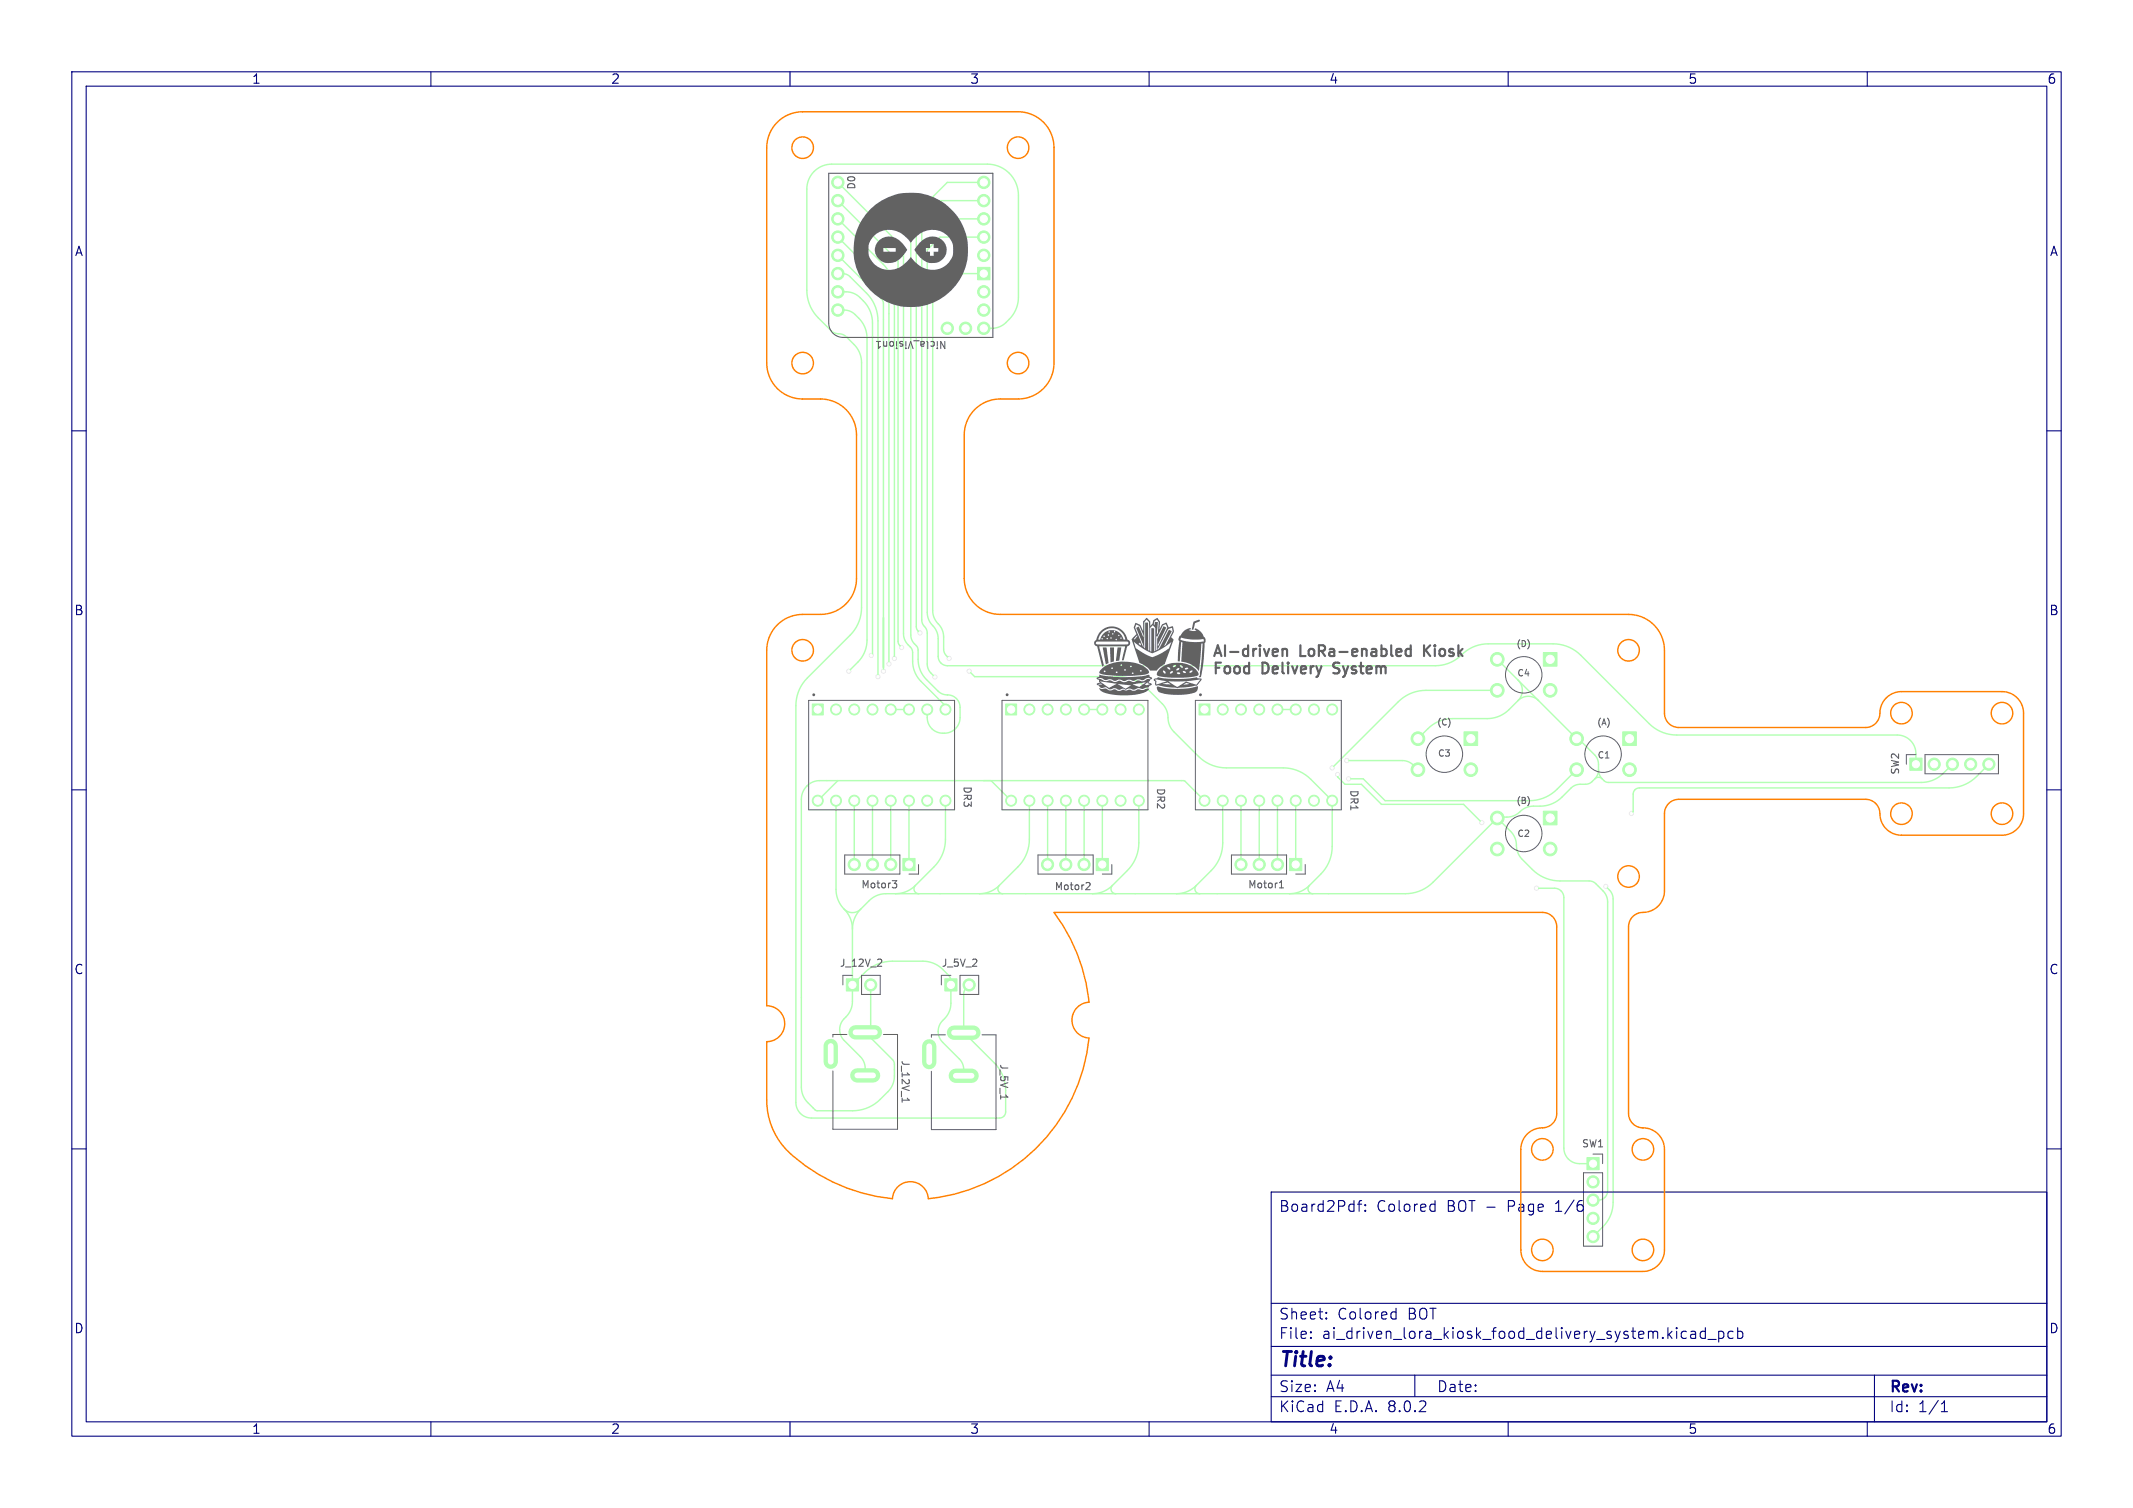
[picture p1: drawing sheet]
<svg xmlns="http://www.w3.org/2000/svg" width="297mm" height="210mm" viewBox="0 0 297 210" stroke-linecap="round" stroke-linejoin="round" font-family="sans-serif">
<g fill="#b3ffb3" stroke="#b3ffb3" stroke-width=".14">
<path d="M265.9 105.6h1.7v1.7h-1.7z"/>
<path d="M214.9 113h1.9v1.9h-1.9z"/>
<path d="M203.8 101.9h2v1.9h-2z"/>
<path d="M179.6 119.5h1.7v1.7h-1.7z"/>
<path d="M117.8 136.3h1.7v1.7h-1.7z"/>
<path d="M225.9 101.9h2v1.9h-2z"/>
<path d="M131.6 136.3h1.7v1.7h-1.7z"/>
<path d="M140 98h1.6v1.6h-1.6z"/>
<path d="M214.9 90.9h1.9v1.9h-1.9z"/>
<path d="M221 161.2h1.7v1.7h-1.7z"/>
<path d="M125.7 119.5h1.7v1.7h-1.7z"/>
<path d="M152.6 119.5h1.7v1.7h-1.7z"/>
<path d="M136.1 37.2h1.7v1.8h-1.7z"/>
<path d="M113.1 98h1.5v1.6h-1.5z"/>
<path d="M167 98h1.5v1.6h-1.5z"/>
<circle cx="269.3" cy="106.4" r=".85"/>
<circle cx="271.9" cy="106.4" r=".85"/>
<circle cx="274.4" cy="106.4" r=".85"/>
<circle cx="276.9" cy="106.4" r=".85"/>
<circle cx="215.8" cy="118.2" r=".95"/>
<circle cx="208.5" cy="118.2" r=".95"/>
<circle cx="208.5" cy="113.9" r=".95"/>
<circle cx="204.8" cy="107.2" r=".95"/>
<circle cx="197.4" cy="107.2" r=".95"/>
<circle cx="197.4" cy="102.9" r=".95"/>
<circle cx="177.9" cy="120.4" r=".85"/>
<circle cx="175.3" cy="120.4" r=".85"/>
<circle cx="172.8" cy="120.4" r=".85"/>
<circle cx="121.2" cy="137.2" r=".85"/>
<circle cx="226.9" cy="107.2" r=".95"/>
<circle cx="219.5" cy="107.2" r=".95"/>
<circle cx="219.5" cy="102.9" r=".95"/>
<circle cx="134.9" cy="137.2" r=".85"/>
<circle cx="143.3" cy="98.8" r=".76"/>
<circle cx="145.9" cy="98.8" r=".76"/>
<circle cx="148.4" cy="98.8" r=".76"/>
<circle cx="151" cy="98.8" r=".76"/>
<circle cx="153.5" cy="98.8" r=".76"/>
<circle cx="156" cy="98.8" r=".76"/>
<circle cx="158.6" cy="98.8" r=".76"/>
<circle cx="158.6" cy="111.5" r=".76"/>
<circle cx="156" cy="111.5" r=".76"/>
<circle cx="153.5" cy="111.5" r=".76"/>
<circle cx="151" cy="111.5" r=".76"/>
<circle cx="148.4" cy="111.5" r=".76"/>
<circle cx="145.9" cy="111.5" r=".76"/>
<circle cx="143.3" cy="111.5" r=".76"/>
<circle cx="140.8" cy="111.5" r=".76"/>
<circle cx="215.8" cy="96.1" r=".95"/>
<circle cx="208.5" cy="96.1" r=".95"/>
<circle cx="208.5" cy="91.8" r=".95"/>
<circle cx="221.8" cy="164.6" r=".85"/>
<circle cx="221.8" cy="167.1" r=".85"/>
<circle cx="221.8" cy="169.7" r=".85"/>
<circle cx="221.8" cy="172.2" r=".85"/>
<circle cx="124" cy="120.4" r=".85"/>
<circle cx="121.5" cy="120.4" r=".85"/>
<circle cx="118.9" cy="120.4" r=".85"/>
<circle cx="150.9" cy="120.4" r=".85"/>
<circle cx="148.4" cy="120.4" r=".85"/>
<circle cx="145.9" cy="120.4" r=".85"/>
<circle cx="137" cy="43.2" r=".86"/>
<circle cx="116.7" cy="43.2" r=".86"/>
<circle cx="116.7" cy="40.6" r=".86"/>
<circle cx="116.7" cy="27.9" r=".86"/>
<circle cx="116.7" cy="25.4" r=".86"/>
<circle cx="137" cy="30.5" r=".86"/>
<circle cx="137" cy="33" r=".86"/>
<circle cx="137" cy="35.6" r=".86"/>
<circle cx="116.7" cy="30.5" r=".86"/>
<circle cx="116.7" cy="33" r=".86"/>
<circle cx="116.7" cy="38.1" r=".86"/>
<circle cx="116.7" cy="35.6" r=".86"/>
<circle cx="137" cy="25.4" r=".86"/>
<circle cx="137" cy="27.9" r=".86"/>
<circle cx="134.4" cy="45.7" r=".86"/>
<circle cx="131.9" cy="45.7" r=".86"/>
<circle cx="137" cy="40.6" r=".86"/>
<circle cx="137" cy="45.7" r=".86"/>
<circle cx="116.4" cy="98.8" r=".76"/>
<circle cx="118.9" cy="98.8" r=".76"/>
<circle cx="121.5" cy="98.8" r=".76"/>
<circle cx="124" cy="98.8" r=".76"/>
<circle cx="126.6" cy="98.8" r=".76"/>
<circle cx="129.1" cy="98.8" r=".76"/>
<circle cx="131.6" cy="98.8" r=".76"/>
<circle cx="131.6" cy="111.5" r=".76"/>
<circle cx="129.1" cy="111.5" r=".76"/>
<circle cx="126.6" cy="111.5" r=".76"/>
<circle cx="124" cy="111.5" r=".76"/>
<circle cx="121.5" cy="111.5" r=".76"/>
<circle cx="118.9" cy="111.5" r=".76"/>
<circle cx="116.4" cy="111.5" r=".76"/>
<circle cx="113.9" cy="111.5" r=".76"/>
<circle cx="170.3" cy="98.8" r=".77"/>
<circle cx="172.8" cy="98.8" r=".77"/>
<circle cx="175.3" cy="98.8" r=".77"/>
<circle cx="177.9" cy="98.8" r=".77"/>
<circle cx="180.4" cy="98.8" r=".77"/>
<circle cx="183" cy="98.8" r=".77"/>
<circle cx="185.5" cy="98.8" r=".77"/>
<circle cx="185.5" cy="111.5" r=".77"/>
<circle cx="183" cy="111.5" r=".77"/>
<circle cx="180.4" cy="111.5" r=".77"/>
<circle cx="177.9" cy="111.5" r=".77"/>
<circle cx="175.3" cy="111.5" r=".77"/>
<circle cx="172.8" cy="111.5" r=".77"/>
<circle cx="170.3" cy="111.5" r=".77"/>
<circle cx="167.7" cy="111.5" r=".77"/>
</g>
<path d="M115.7 145.7v2.2M119.1 143.8h2.7M119.4 149.8h2.2M129.4 145.7v2.2M132.8 143.8h2.7M133.1 149.8h2.2" fill="none" stroke="#b3ffb3" stroke-width="2"/>
<g fill="#ececec" stroke="#ececec" stroke-width=".14">
<circle cx="135" cy="93.5" r=".3"/>
<circle cx="132.2" cy="91.7" r=".3"/>
<circle cx="187.8" cy="108.5" r=".3"/>
<circle cx="118.2" cy="93.5" r=".3"/>
<circle cx="206.3" cy="114.6" r=".3"/>
<circle cx="186.3" cy="107.9" r=".3"/>
<circle cx="121.3" cy="91.3" r=".3"/>
<circle cx="125.6" cy="90.2" r=".3"/>
<circle cx="187.5" cy="105.9" r=".3"/>
<circle cx="185.5" cy="106.9" r=".3"/>
<circle cx="128.1" cy="88.1" r=".3"/>
<circle cx="122.3" cy="94.2" r=".3"/>
<circle cx="223.6" cy="123.4" r=".3"/>
<circle cx="227.2" cy="113.3" r=".3"/>
<circle cx="123" cy="93.5" r=".3"/>
<circle cx="124.5" cy="91.7" r=".3"/>
<circle cx="123.8" cy="92.5" r=".3"/>
<circle cx="213.9" cy="123.7" r=".3"/>
<circle cx="130.2" cy="94.3" r=".3"/>
</g>
<g fill="none" stroke="#b3ffb3" stroke-width=".2">
<path d="M116.7 27.9l8.3 8.4v53l.2 .4 .4 .5M116.7 38.1h.9l.6 .3 2.5 2.4a5.4 5.4 0 0 1 1.6 3.9v49.5M116.7 35.6l6.1 6.1 .2 .5v51.3M116.7 30.5l6.2 6.3a5.4 5.4 0 0 1 1.6 3.8v51.1M116.7 33l5.8 5.9a4.3 4.3 0 0 1 1.3 3v50.6M116.7 25.4l9.1 9.1v53.8a2.78 2.78 0 0 0 1.1 2l.2 .5v1.3a4 4 0 0 0 1.1 2.8l3.4 3.4v.5M137 38.1h-3.7a3.5 3.5 0 0 0-3.4 3.5v43.4a2.97 2.97 0 0 0 1 2.2l.5 1.1v2.4l.2 .4 .6 .6M137 27.9h-6.4l-3 3.1v56.3l.1 .4 .4 .4M137 25.4h-5.1l-5.1 5.1v57.9a2.23 2.23 0 0 0 .9 1.7l.1 .4v1.3a4 4 0 0 0 1.2 2.8l1.6 1.6a2.44 2.44 0 0 0 1.8 .6 1.73 1.73 0 0 1 1.3 1.7v1.4a2.29 2.29 0 0 1-2.3 2.2 2.29 2.29 0 0 1-2.3-2.2v-1.1M137 30.5h-7.9l-.8 .7v55.1l.2 .6 .4 .6 .2 .6v4.4a1.81 1.81 0 0 0 .5 1.2l.6 .6M137 33h-6.1l-1.8 1.8v50.5a2.97 2.97 0 0 0 1.1 2.2l.3 .6 .1 .6v2.7a1.3 1.3 0 0 0 1.3 1.3h68a5.4 5.4 0 0 0 4-1.8 5.2 5.2 0 0 1 3.3-1.2h9.1a5.4 5.4 0 0 1 3.8 1.6l9.5 9.5a5.4 5.4 0 0 0 3.9 1.6h30.7a2.6 2.6 0 0 1 2.6 2.6v1.4M116.7 43.2h.9a2.15 2.15 0 0 1 1.5 .6 4.2 4.2 0 0 1 1.6 3.3v42a4.3 4.3 0 0 1-1.2 3.1l-1.3 1.3"/>
<path d="M116.7 40.6h1.1a3.3 3.3 0 0 1 2.7 1.6 4.3 4.3 0 0 1 1 2.8v46.1l-.2 .2M137 45.7h1.1a3.3 3.3 0 0 0 2.7-1.5 4.3 4.3 0 0 0 1-2.8v-14.2a4.3 4.3 0 0 0-4.3-4.3h-21.7a3.5 3.5 0 0 0-3.5 3.4v14.1a5.4 5.4 0 0 0 1.6 3.9l2 1.9 .5 .2 1.2 .3 1.3 1.3a3.6 3.6 0 0 1 1.1 2.5v34.1a5.4 5.4 0 0 1-1.6 3.9l-6 5.9a5.4 5.4 0 0 0-1.6 3.9v55.2a2.17 2.17 0 0 0 2.2 2.2h26.2a.87 .87 0 0 0 .8-.9v-2.9a5.4 5.4 0 0 0-1.6-3.9l-4.2-4.2v-5.5l.2-.6 .5-.5M124 98.8h2.6M135 93.5l.7 .7h20.1a5.4 5.4 0 0 1 3.9 1.6l2.1 2.2a3.1 3.1 0 0 1 .9 2.4l.2 .7 .4 .6 3.6 3.6a5.4 5.4 0 0 0 3.8 1.6h8a5.4 5.4 0 0 1 3.8 1.6l3 3v6.4a5.4 5.4 0 0 1-1.6 3.8l-1.6 1.6M151 98.8h2.5M177.9 98.8h2.5M208.5 91.8l11 11.1h.3l2.2 2.2a1.89 1.89 0 0 1 .6 1.3v.8M208.5 96.1h-10a5.4 5.4 0 0 0-3.8 1.6l-9.2 9.2M211.4 97.6a8.7 8.7 0 0 1-2.2 1.9l-.6 .3-1.1 .3h-5.3a4.8 4.8 0 0 0-3.4 1.4l-1.4 1.4M211.4 94.7a2 2 0 0 1 0 2.9M211.4 97.6a2 2 0 0 1 2.8 0M116.4 111.5v12.4a3.9 3.9 0 0 0 1.2 2.7"/>
<path d="M116.7 108.7l-2.8 2.8M118.9 111.5v8.9M121.5 111.5v8.9M124 111.5v8.9M126.6 111.5v8.9M131.6 111.5v5.4a5.4 5.4 0 0 1-1.5 3.8l-2.6 2.6M138 108.7l2.8 2.8M143.3 111.5v5.4a5.4 5.4 0 0 1-1.6 3.8l-2.6 2.6M145.9 111.5v8.9M148.4 111.5v8.9M151 111.5l-.1 8.9M153.5 111.5v8.9"/>
<path d="M158.6 111.5v5.9a5.4 5.4 0 0 1-1.6 3.8l-2.1 2.1M167.7 111.5l-2.9-2.8h-50.7a2.6 2.6 0 0 0-2.5 2.6v40.1a3 3 0 0 0 .9 2.1l1.2 1.2h5a5.4 5.4 0 0 0 3.9-1.6l1-1.1a3.1 3.1 0 0 0 .9-2.1v-1.8l-.1-.4-3.9-3.9 .7-.8v-5.8M170.3 111.5v5.9a5.4 5.4 0 0 1-1.6 3.8l-2.1 2.1M172.8 111.5v8.9M175.3 111.5v8.9M177.9 111.5v8.9M180.4 111.5v8.9M186.3 107.9v.3l1 1h2.3l2.8 2.8h11.4l2.5 2.6M187.5 105.9h7.8a2.17 2.17 0 0 1 1.5 .7l.6 .6M208.5 113.9l1.8 1.9a3.1 3.1 0 0 1 .9 2.4l.3 .9 .5 .6a10.3 10.3 0 0 0 2.5 2.3l1.3 .5 .9 .2h4.9l.5 .3 1.1 1.1a2.17 2.17 0 0 1 .7 1.5v40.2a1.3 1.3 0 0 1-1.4 1.3h-.7M219.5 107.2l-2.7 2.7a5.4 5.4 0 0 1-3.8 1.6h-20.1l-3.1-3h-2M222.1 108.5l-.9 .6-1.2 .1a1.8 1.8 0 0 0-1.2 .5 8.7 8.7 0 0 1-2.2 2 5.5 5.5 0 0 1-3.3 .6 3.1 3.1 0 0 0-2 1l-1 .5h-1.7l-9.1 9.1a5.4 5.4 0 0 1-3.8 1.6h-72.4a3.3 3.3 0 0 0-2.3 .9l-1.2 1.2"/>
<path d="M222.1 108.5a.72 .72 0 0 1 1 0M222.6 107.2a1.74 1.74 0 0 0 .5 1.3M222.6 107.2a1.74 1.74 0 0 1-.5 1.3M271.9 106.4a8.8 8.8 0 0 1-2.2 2l-1.1 .4-1.1 .2h-43.5l-.5-.2-.4-.3M276.9 106.4l-1.7 1.7a5.4 5.4 0 0 1-3.8 1.6h-43.1a.87 .87 0 0 0-.9 .9v2.4l-.2 .3M117.6 126.6a1.62 1.62 0 0 0 2.2 0M117.6 126.6a3.9 3.9 0 0 1 1.1 2.8M118.7 129.4v10.1a3.6 3.6 0 0 1-1.4 2.7 2.15 2.15 0 0 0 .2 2.7l2.3 2.2a2.34 2.34 0 0 1 .7 1.7v1M118.7 137.2l1.7-1.7a5.4 5.4 0 0 1 3.9-1.6h4.2a3.9 3.9 0 0 1 2.8 1.1l.8 .9 .3 .4v3.4a3.6 3.6 0 0 1-1.4 2.7 2.15 2.15 0 0 0 .3 2.8l2.3 2.3a2.09 2.09 0 0 1 .6 1.4v.9M119.8 126.6a3.9 3.9 0 0 0-1.1 2.8M127.5 123.3a.67 .67 0 0 0-.2 .7 .67 .67 0 0 0 .6 .5M127.5 123.3a3.9 3.9 0 0 1-2.8 1.2"/>
<path d="M139.1 123.3a3.9 3.9 0 0 1-2.7 1.2M139.1 123.3a.67 .67 0 0 0-.1 .7 .67 .67 0 0 0 .6 .5M154.9 123.3a.67 .67 0 0 0-.2 .7 .67 .67 0 0 0 .7 .5M154.9 123.3a3.9 3.9 0 0 1-2.8 1.2M166.6 123.3a3.9 3.9 0 0 1-2.8 1.2M166.6 123.3a.67 .67 0 0 0-.2 .7 .67 .67 0 0 0 .7 .5M182.3 123.3a3.9 3.9 0 0 1-2.7 1.2M182.3 123.3a.67 .67 0 0 0-.1 .7 .67 .67 0 0 0 .6 .5M213.9 123.7h2.6a1.3 1.3 0 0 1 1.3 1.3v34.9a2.17 2.17 0 0 0 2.1 2.2h1.9M223.6 123.4l.5 .6a1.74 1.74 0 0 1 .5 1.2v42.2a4.8 4.8 0 0 1-1.4 3.4l-1.4 1.4"/>
</g>
<g fill="#fff" stroke="#fff" stroke-width=".14">
<circle cx="135" cy="93.5" r=".15"/>
<circle cx="132.2" cy="91.7" r=".15"/>
<circle cx="187.8" cy="108.5" r=".15"/>
<circle cx="118.2" cy="93.5" r=".15"/>
<circle cx="206.3" cy="114.6" r=".15"/>
<circle cx="186.3" cy="107.9" r=".15"/>
<circle cx="121.3" cy="91.3" r=".15"/>
<circle cx="125.6" cy="90.2" r=".15"/>
<circle cx="187.5" cy="105.9" r=".15"/>
<circle cx="185.5" cy="106.9" r=".15"/>
<circle cx="128.1" cy="88.1" r=".15"/>
<circle cx="122.3" cy="94.2" r=".15"/>
<circle cx="223.6" cy="123.4" r=".15"/>
<circle cx="227.2" cy="113.3" r=".15"/>
<circle cx="123" cy="93.5" r=".15"/>
<circle cx="124.5" cy="91.7" r=".15"/>
<circle cx="123.8" cy="92.5" r=".15"/>
<circle cx="213.9" cy="123.7" r=".15"/>
<circle cx="130.2" cy="94.3" r=".15"/>
<circle cx="266.8" cy="106.4" r=".5"/>
<circle cx="269.3" cy="106.4" r=".5"/>
<circle cx="271.9" cy="106.4" r=".5"/>
<circle cx="274.4" cy="106.4" r=".5"/>
<circle cx="276.9" cy="106.4" r=".5"/>
<circle cx="215.8" cy="113.9" r=".57"/>
<circle cx="215.8" cy="118.2" r=".57"/>
<circle cx="208.5" cy="118.2" r=".57"/>
<circle cx="208.5" cy="113.9" r=".57"/>
<circle cx="204.8" cy="102.9" r=".57"/>
<circle cx="204.8" cy="107.2" r=".57"/>
<circle cx="197.4" cy="107.2" r=".57"/>
<circle cx="197.4" cy="102.9" r=".57"/>
<circle cx="180.4" cy="120.4" r=".5"/>
<circle cx="177.9" cy="120.4" r=".5"/>
<circle cx="175.3" cy="120.4" r=".5"/>
<circle cx="172.8" cy="120.4" r=".5"/>
<circle cx="118.7" cy="137.2" r=".5"/>
<circle cx="121.2" cy="137.2" r=".5"/>
<circle cx="226.9" cy="102.9" r=".57"/>
<circle cx="226.9" cy="107.2" r=".57"/>
<circle cx="219.5" cy="107.2" r=".57"/>
<circle cx="219.5" cy="102.9" r=".57"/>
<circle cx="132.4" cy="137.2" r=".5"/>
<circle cx="134.9" cy="137.2" r=".5"/>
<circle cx="140.8" cy="98.8" r=".51"/>
<circle cx="143.3" cy="98.8" r=".51"/>
<circle cx="145.9" cy="98.8" r=".51"/>
<circle cx="148.4" cy="98.8" r=".51"/>
<circle cx="151" cy="98.8" r=".51"/>
<circle cx="153.5" cy="98.8" r=".51"/>
<circle cx="156" cy="98.8" r=".51"/>
<circle cx="158.6" cy="98.8" r=".51"/>
<circle cx="158.6" cy="111.5" r=".51"/>
<circle cx="156" cy="111.5" r=".51"/>
<circle cx="153.5" cy="111.5" r=".51"/>
<circle cx="151" cy="111.5" r=".51"/>
<circle cx="148.4" cy="111.5" r=".51"/>
<circle cx="145.9" cy="111.5" r=".51"/>
<circle cx="143.3" cy="111.5" r=".51"/>
<circle cx="140.8" cy="111.5" r=".51"/>
<circle cx="215.8" cy="91.8" r=".57"/>
<circle cx="215.8" cy="96.1" r=".57"/>
<circle cx="208.5" cy="96.1" r=".57"/>
<circle cx="208.5" cy="91.8" r=".57"/>
<circle cx="221.8" cy="162.1" r=".5"/>
<circle cx="221.8" cy="164.6" r=".5"/>
<circle cx="221.8" cy="167.1" r=".5"/>
<circle cx="221.8" cy="169.7" r=".5"/>
<circle cx="221.8" cy="172.2" r=".5"/>
<circle cx="126.6" cy="120.4" r=".5"/>
<circle cx="124" cy="120.4" r=".5"/>
<circle cx="121.5" cy="120.4" r=".5"/>
<circle cx="118.9" cy="120.4" r=".5"/>
<circle cx="153.5" cy="120.4" r=".5"/>
<circle cx="150.9" cy="120.4" r=".5"/>
<circle cx="148.4" cy="120.4" r=".5"/>
<circle cx="145.9" cy="120.4" r=".5"/>
<circle cx="137" cy="43.2" r=".51"/>
<circle cx="116.7" cy="43.2" r=".51"/>
<circle cx="116.7" cy="40.6" r=".51"/>
<circle cx="116.7" cy="27.9" r=".51"/>
<circle cx="116.7" cy="25.4" r=".51"/>
<circle cx="137" cy="30.5" r=".51"/>
<circle cx="137" cy="33" r=".51"/>
<circle cx="137" cy="35.6" r=".51"/>
<circle cx="116.7" cy="30.5" r=".51"/>
<circle cx="116.7" cy="33" r=".51"/>
<circle cx="116.7" cy="38.1" r=".51"/>
<circle cx="116.7" cy="35.6" r=".51"/>
<circle cx="137" cy="25.4" r=".51"/>
<circle cx="137" cy="27.9" r=".51"/>
<circle cx="137" cy="38.1" r=".51"/>
<circle cx="134.4" cy="45.7" r=".51"/>
<circle cx="131.9" cy="45.7" r=".51"/>
<circle cx="137" cy="40.6" r=".51"/>
<circle cx="137" cy="45.7" r=".51"/>
<circle cx="113.9" cy="98.8" r=".51"/>
<circle cx="116.4" cy="98.8" r=".51"/>
<circle cx="118.9" cy="98.8" r=".51"/>
<circle cx="121.5" cy="98.8" r=".51"/>
<circle cx="124" cy="98.8" r=".51"/>
<circle cx="126.6" cy="98.8" r=".51"/>
<circle cx="129.1" cy="98.8" r=".51"/>
<circle cx="131.6" cy="98.8" r=".51"/>
<circle cx="131.6" cy="111.5" r=".51"/>
<circle cx="129.1" cy="111.5" r=".51"/>
<circle cx="126.6" cy="111.5" r=".51"/>
<circle cx="124" cy="111.5" r=".51"/>
<circle cx="121.5" cy="111.5" r=".51"/>
<circle cx="118.9" cy="111.5" r=".51"/>
<circle cx="116.4" cy="111.5" r=".51"/>
<circle cx="113.9" cy="111.5" r=".51"/>
<circle cx="167.7" cy="98.8" r=".51"/>
<circle cx="170.3" cy="98.8" r=".51"/>
<circle cx="172.8" cy="98.8" r=".51"/>
<circle cx="175.3" cy="98.8" r=".51"/>
<circle cx="177.9" cy="98.8" r=".51"/>
<circle cx="180.4" cy="98.8" r=".51"/>
<circle cx="183" cy="98.8" r=".51"/>
<circle cx="185.5" cy="98.8" r=".51"/>
<circle cx="185.5" cy="111.5" r=".51"/>
<circle cx="183" cy="111.5" r=".51"/>
<circle cx="180.4" cy="111.5" r=".51"/>
<circle cx="177.9" cy="111.5" r=".51"/>
<circle cx="175.3" cy="111.5" r=".51"/>
<circle cx="172.8" cy="111.5" r=".51"/>
<circle cx="170.3" cy="111.5" r=".51"/>
<circle cx="167.7" cy="111.5" r=".51"/>
</g>
<path d="M115.7 145.7v2.2M119.1 143.8h2.7M119.4 149.8h2.2M129.4 145.7v2.2M132.8 143.8h2.7M133.1 149.8h2.2" fill="none" stroke="#fff" stroke-width=".8"/>
<path d="M178.6 90.4v1M178.6 90.5a.37 .37 0 0 1 .6 .1v.8M185.6 93.7l.3 .1M185.7 92.4l-.1 .2 .1 .3M196.4 90.4h-.4l-.3 .3v.4l.2 .2 .1 .1 .4-.1M196.4 89.9v1.5M198.3 89.9v1.5M199.1 89.9l-.8 .8" fill="none" stroke="#626262" stroke-width=".3"/>
<path d="M122 47.6h.6M122.3 47.6v1l.3-.3M123 47.6v.5l.3 .1M122.2 134.6h.6M122.7 133.7v.3M124.2 122.6h.7l-.4 .4 .3 .1 .1 .4-.2 .1h-.3M151.4 122.9h.3l.1 .3-.6 .7h.6M178.1 123.6h.6M178.1 122.9l.3-.3v1M125.6 152.9v.6M139.3 152.5v.6" fill="none" stroke="#626262" stroke-width=".15"/>
<g fill="none" stroke="#626262" stroke-width=".14">
<path d="M171.5 119.1h7.6v2.6h-7.6zM266.8 105.1h-1.4v1.3M268 105.1h10.3v2.7h-10.3zM118.7 135.8h-1.3v1.4M120 135.8h2.6v2.7h-2.6zM181.7 120.4v1.3h-1.3"/>
<circle cx="201.1" cy="105" r="2.54"/>
<circle cx="212.2" cy="116.1" r="2.54"/>
<circle cx="223.2" cy="105" r="2.54"/>
</g>
<g fill="#626262">
<path d="M154.6 90.2h.5v1.5a.41 .41 0 0 1-.5 .6z"/>
<path d="M153.5 90.2h.6l.3 2.2-.4 .1z"/>
<path d="M155.6 90.2h.5l-.2 1.4a.36 .36 0 0 1-.1 .4 .36 .36 0 0 1-.4 0z"/>
<path d="M166.2 86.6l.1-.1a.64 .64 0 0 1 .8-.1l-.1 .1a.6 .6 0 0 0-.7 .5l-.1 .5a.17 .17 0 0 1 0 .2 .17 .17 0 0 1-.3 0z"/>
<path d="M161.1 95.7v-.1a11.9 11.9 0 0 0 5.7 0v.1a.85 .85 0 0 1-.9 .9l-1.5 .2-1.5-.1a3.3 3.3 0 0 1-1.6-.4z"/>
<path d="M153.1 95.8l.2 .1a1.28 1.28 0 0 1 1.2 .3h.1a.9 .9 0 0 1 1.1 0l.6-.1a1.23 1.23 0 0 0 1-.1 1.08 1.08 0 0 0 1.2 0h.2a1.07 1.07 0 0 0 1-.1h.3l-.1 .2a7.1 7.1 0 0 1-3.9 .7l-1.7-.2a1.25 1.25 0 0 1-1.2-.8z"/>
<path d="M153.4 93.2a5.5 5.5 0 0 1 5.5-.6h-2.6a.13 .13 0 0 0-.2-.1 .13 .13 0 0 0 0 .2 .13 .13 0 0 0 .2-.1h2.6l.3 .2h-1.6a.12 .12 0 0 0-.2-.1 .12 .12 0 0 0 0 .2 .12 .12 0 0 0 .2-.1h1.6l.4 .3h-4.6a.14 .14 0 0 0-.2-.2 .12 .12 0 0 0 0 .2 .12 .12 0 0 0 .2 0h4.6l.2 .2h-3a.12 .12 0 0 0-.2-.1 .12 .12 0 0 0 0 .2 .12 .12 0 0 0 .2-.1h3l.1 .1h-.9l-.1-.1-.2 .2h-4.8a.13 .13 0 0 0-.2-.1 .13 .13 0 0 0 0 .2 .13 .13 0 0 0 .2-.1h5l.1-.1h.9l.1 .2h-4.4a.13 .13 0 0 0-.2 0 .13 .13 0 0 0 .1 .2 .13 .13 0 0 0 .1-.2h4.4l-.1 .1h-2a.13 .13 0 0 0-.2-.1 .13 .13 0 0 0-.1 .2 .13 .13 0 0 0 .2 0l2.1-.1-.6 .3-1.7 .1-3.2-.1a2.08 2.08 0 0 1-1.3-.3z"/>
<path d="M161.5 93.2a4 4 0 0 1 4.7-.3h-1.5l-.3-.3-.6 .1a.24 .24 0 0 0-.3-.1 .24 .24 0 0 0-.1 .3l.4-.2h.5l.3 .3 1.6-.1 .1 .2-1-.1-.3 .1-.9-.1-.3 .2h-.8l-.2-.2-.2-.1a.25 .25 0 0 0 .1 .3 .25 .25 0 0 0 .3 0h.8v.1l.1 .1 .3-.3h.8a.27 .27 0 0 0 .2 .1 .27 .27 0 0 0 .3-.1h.8l.4 .3h-.8l-.2 .1-.1 .2h-.5l-.3-.3-.1 .1h-1.5l-.3 .2h-.6l-.2-.3a.22 .22 0 0 0-.1 .3 .22 .22 0 0 0 .3 0l.8 .1 .2-.3h1.4l.1 .1a.21 .21 0 0 0 .3 .1h.6l.4-.3h.6l.2 .4h-2.5l-.2-.2a.17 .17 0 0 0-.2 0 .17 .17 0 0 0-.1 .2 .32 .32 0 0 0 .5 0h2.5a.32 .32 0 0 1-.4 .4l-1.5 .2h-1.7a4.9 4.9 0 0 1-2.2-.4v-.3z"/>
<path d="M160.7 94.6l.4-.1 .1-.2 1.1 .2 1.7 .1 1.2-.1 1.5-.2v.1l.6 .2-2.3 .3h-2.6l-1.6-.2 .2 .2v.4l1.4-.4h2.6h-2.3l.6 .4h-.3a.68 .68 0 0 0-1-.1h-.1l1.4 .1 .6 .4 1.3-.8 1 .3h-.7a.62 .62 0 0 0-.7 .2l.8-.2 1 .1 .5-.7h.2l-.1 .2a1.04 1.04 0 0 1-.8 .7l-2.5 .3-1.9-.2a1.23 1.23 0 0 0-1-.1 .43 .43 0 0 1-.1-.6l-.2-.1z"/>
<path d="M164.8 87.9l.5-.3 .5-.1v.2h-.2l.5 .2 .5-.1-.2-.1v-.2a1.8 1.8 0 0 1 1.3 1.2l.1 .2 .1 .4h-.3v-.3l-1.7 .1-1.3-.3a.17 .17 0 0 0-.2 .1 .17 .17 0 0 0 .1 .2 7.2 7.2 0 0 0 3.4 .2l-.2 .2-.1 2.6-.3 2a.17 .17 0 0 1-.1 .2 .17 .17 0 0 1-.2-.1l.1-.2 .1-1.5 .2-2.9h-.1l-.4 3.9a4.2 4.2 0 0 0-2.4-1.4l.1-2.6-.1-.1-.2 2.7h-.3l.2-2.8a.62 .62 0 0 1 .3-.9z"/>
<path d="M153.2 87.9a2.18 2.18 0 0 1 2.3-.6 2.18 2.18 0 0 1 1.5 1.7h-.3a1.89 1.89 0 0 0-1.9-1.5 1.89 1.89 0 0 0-1.8 1.6h.2a1.67 1.67 0 0 1 2.4-1.2h-.3l-.1-.1-.1 .2h-.6l-.1-.1-.1 .1 .2 .1v-.1l.7 .1 .1-.2h.3l.4 .4h-1l-.1-.1v.1h1.1l.2 .2h-.3l-.1-.1h-1.4l-.1-.1-.1 .2h.1l.1-.1h1.3v.2l.5-.1 .1 .1h-2.5l-.1-.1-.1 .1 .1 .1 .1-.1h2.5l.1 .3-.3-.1h-.1h-1.2l-.1-.1-.1 .1v.1h-.3l-.1-.1-.1 .2h-.5l-.1-.1-.1 .1h.8l.1-.1h.4l.1-.1h1.2l.1 .2 .1-.1h.2v.2h-.9l-.1-.1-.1 .1 1.7-.1 .3 .3 .1 .2h-.3l-.1-.2-4.3 .1a.25 .25 0 0 0 0 .3 .25 .25 0 0 0 .3 0l3.3 .1a.68 .68 0 0 0 .8-.2l.3-.1-.1 .3-.4 .2-.5 2h-.2l.5-2h-3.7l.7 2.6-.2 .2-.7-2.7a.54 .54 0 0 1-.5-.5 .54 .54 0 0 1 .4-.5l.1-.6z"/>
<path d="M153.1 93.9l1.4 .3 2.7 .1a8.5 8.5 0 0 0 2.7-.3l.2 .2 .3 .3-.2-.1a1.05 1.05 0 0 0-1.1 .3h-.3a1.16 1.16 0 0 0-1 .1h-.1a1.01 1.01 0 0 0-1.1 .1 1.28 1.28 0 0 0-1.4-.1 1.28 1.28 0 0 0-1.3-.1l-.5-.3-.5 .1 .4 .1a1.13 1.13 0 0 0 1.3 .1l.1 .1a.92 .92 0 0 0 1.2 0 1.26 1.26 0 0 0 1.3 0l.3 .1a1.09 1.09 0 0 0 1-.1 1.03 1.03 0 0 0 1.3-.2l.6-.1-.3 .2v.1l-.2 .2-1.7 .2h-2.7l-2.4-.3 .6 .4h-.2l-.2-.1-.4 .1h.8l.7 .5 1.1-.6h2.7l-.5 .1 .3 .2-2.4-.2 1.1 .6 .8-.4h.5l.6 .2 1-.7h.3l.5 .3-.6-.1v-.2l-.3 .3a.3 .3 0 0 0 .5 0h.4l-.1 .1-.3 .1-.1 .2-.5 .1a.67 .67 0 0 1-.8 0l-.2 .1a.89 .89 0 0 1-1.1 0h-.2a.76 .76 0 0 1-.8 0 .79 .79 0 0 1-1-.1l-.6 .2h-.3a.74 .74 0 0 0-1-.2l-.3-.1-.1-.2a.26 .26 0 0 1-.2-.3l.3-.1-.1-.1v-.3a.24 .24 0 0 1-.3-.3 .24 .24 0 0 1 .4-.1z"/>
<path d="M158.1 86.7l.2 .1a.9 .9 0 0 1 .8 .8l.1 .3v-1.4l.4-.4h.1a1.08 1.08 0 0 1 .5 1.1l.3-.3a.72 .72 0 0 1 .7-.8l.3 .6h-.2l-.1-.3a.31 .31 0 0 0-.5 .2v.4l.1 .1v-.3a.23 .23 0 0 1 .3-.2 .23 .23 0 0 1 .1 .4l-.1 1.4 .1-.3 .1-1.4h.2l-.1 .9 .1-.1a.94 .94 0 0 1 .9-.8l.3 .7 .6-.2 .1 .2h-.9l-.2-.5-.4 .2-.7 1.5h-.2v2l.1-.1v-1.6l.8-1.5a.23 .23 0 0 1 .2-.1 .23 .23 0 0 1 .2 .2l-1.1 2.3 .1 .2 1.2-2.6h.9l.1 .6h-.2l-.1-.6-.2 .1a.69 .69 0 0 0-.6 .6l-1.2 2.3a1.33 1.33 0 0 0 .6-.9l1-1.8 .4 .2-1.1 2a1.46 1.46 0 0 0 .6-.9l.6-1h.2l-.4 .7 .3 .4-.1 .3h-.2l-1.2 .8a1.43 1.43 0 0 1-1 .4v-3.2l-.4-.3-.3 .4-.1 1.6h-.1v-2.5l-.3-.3-.4 .3v2.2h-.1v-.4l-.5-1.2-.5-.2-.1 .2a2.26 2.26 0 0 0 .4 1.4l-.2-.1-.4 .5h.1l.4-.4h.1l.6 1.2h-.2l-.1-.2a.12 .12 0 0 0-.2 0 .12 .12 0 0 0 .1 .2l.2 .1 .2-.1 .1 .3v-.3l-1-2.4 .4-.1 .6 1.5h.1v1.4l.1 .1 .1-3.6h.4v3.8l.1 .1v-1.5h.1l.1 1.6h.1v-3.2h.4v3.2l.6-.1a1.04 1.04 0 0 1-1.2 .2l-1.2-.7-1-.7 .1 .2a1.07 1.07 0 0 0 .7 1l1.1 .6 .7 .3 1-.4 1.3-.8 .3-.9h.2l-1.1 3.1-.6 .3-.5 .6h-1l-.6-.6-.8-.5-1.1-3.3 .3-.4a.43 .43 0 0 0 .2-.6 .91 .91 0 0 1 0-1.3z"/>
</g>
<path d="M117.9 144.1h-1.9v.3M123 144.1h2v13.2h-9v-8.2M131.6 144.1h-1.9v.4M136.7 144.1h2v13.2h-9v-8.1" fill="none" stroke="#626262" stroke-width=".14"/>
<g fill="#626262">
<path d="M122.5 33.4a2.23 2.23 0 0 1 3.1 .5l.6 .6h-3.2v.6h1.7v-.6h1.5l.1 .3a3.1 3.1 0 0 1-2.3 1.8 1.84 1.84 0 0 1-2-1 1.84 1.84 0 0 1 .5-2.2z"/>
<path d="M128 33.8a2.09 2.09 0 0 1 2.2-.9 2.09 2.09 0 0 1 1.6 1.6h-1.8v-.5h-.5v.5h-.6v.6h.6v.5h.5v-.5h.6v-.6h1.2a1.99 1.99 0 0 1-1.1 2 1.99 1.99 0 0 1-2.2-.3l-.4-.4-.8-1z"/>
<path d="M121.2 29.1a8 8 0 0 1 8.7-1.7 8 8 0 0 1 4.9 7.4h-2.1a2.81 2.81 0 0 0-4.1-2.5 5 5 0 0 0-1.8 1.5 3.4 3.4 0 0 0-4.8-1.2 2.82 2.82 0 0 0-.7 3.6 2.82 2.82 0 0 0 3.5 1.2 4.5 4.5 0 0 0 2-1.6 3.4 3.4 0 0 0 4.9 1.1 2.39 2.39 0 0 0 1-2.1h2.1a8 8 0 0 1-11.1 7.4 8 8 0 0 1-2.5-13.1z"/>
</g>
<g fill="none" stroke="#626262" stroke-width=".14">
<path d="M112.6 97.5h20.3v15.3h-20.3zM139.5 97.5h20.3v15.3h-20.3zM166.4 97.5h20.4v15.3h-20.4zM117.6 119.1h7.7v2.6h-7.7zM144.5 119.1h7.7v2.6h-7.7zM127.9 120.4v1.3h-1.3M132.4 135.8h-1.3v1.4M133.7 135.8h2.6v2.7h-2.6zM154.8 120.4v1.3h-1.3M220.5 163.3h2.6v10.2h-2.6zM221.8 160.7h1.3v1.4"/>
<circle cx="212.2" cy="94" r="2.54"/>
</g>
<g fill="none" stroke="#626262" stroke-width=".2">
<circle cx="113.3" cy="96.8" r=".1"/>
<circle cx="140.2" cy="96.8" r=".1"/>
<circle cx="167.2" cy="96.8" r=".1"/>
</g>
<path d="M115.4 24.1h22.9v22.9h-20.9a2 2 0 0 1-2-2z" fill="none" stroke="#626262" stroke-width=".15"/>
<g fill="none" stroke="#000080" stroke-width=".15">
<path d="M10 10h277v190h-277zM12 12h273v186h-273zM60 10v2M110 10v2M160 10v2M210 10v2M260 10v2M10 60h2M285 60h2M10 110h2M285 110h2M10 160h2"/>
<path d="M285 160h2M177 166h108v32h-108zM189 167.7h.6M189.6 167.2l-.3 .1-.1 .1v1.3M190.1 168.6h.1l-.1 .1M190.1 168.6h-.1l.1 .1M190.1 167.8v.1M190.1 168.6v.1M190.1 167.8h.1l-.1 .1M190.1 167.8h-.1l.1 .1M199.4 167.7l.4 .1M199.8 167.2v1.5"/>
<path d="M199.8 168.6l-.4 .1M60 198v2M110 198v2M160 198v2M177 194.5h108M177 191.5h108M177 187.5h108M177 181.5h108M182.5 186.3h.1l-.1 .1M182.5 186.3v.1M182.5 185.5v.1M182.5 185.5h.1l-.1 .1"/>
<path d="M184.7 183.6v.1M184.7 183.6h-.1l.1 .1M184.7 182.8v.1M184.7 182.8h-.1l.1 .1M194 182.7l.4 .1M194.4 182.2v1.5M194.4 183.6l-.4 .1M197 191.5v3M210 198v2M235.5 185.5l.1-.1 .4 .1 .1 .9M236.1 185.8h-.5a.29 .29 0 0 0-.2 .3 .29 .29 0 0 0 .2 .3l.5-.1M237.5 185.5l-.5-.1-.3 .3v.4l.2 .2 .1 .1 .5-.1"/>
<path d="M237.5 184.9v1.5M237.8 186.5h1.2M239.3 185.5l.4-.1 .3 .3v.4l-.1 .2-.2 .1-.4-.1M239.3 185.4v1.5M241.3 185.5l-.4-.1-.3 .3v.4l.1 .2 .2 .1 .4-.1M242 185.5l.4-.1 .3 .3v.4l-.2 .2-.1 .1-.4-.1M242 184.9v1.5M260 198v2M261 191.5v6.5M270.3 196.6h.9M270.3 195.5l.4-.4v1.5"/>
</g>
<g fill="none" stroke="#ff8000" stroke-width=".2">
<path d="M108.2 17a5 5 0 0 1 3.6-1.4h30.4a5 5 0 0 1 4.6 5l-.1 30.4a5 5 0 0 1-4.9 4.6h-3a5 5 0 0 0-4.5 5v20.4a5 5 0 0 0 5 4.6h87.9a5 5 0 0 1 4.6 5v8.9a2 2 0 0 0 2 1.8h26.1a2.04 2.04 0 0 0 1.9-2.2 3 3 0 0 1 3-2.8h14.2a3 3 0 0 1 2.8 3v14.3a3 3 0 0 1-3 2.7h-14.3a3.1 3.1 0 0 1-2.8-3.3 2 2 0 0 0-1.9-1.7h-26.2a2 2 0 0 0-1.8 2v11a3.1 3.1 0 0 1-3.4 2.8 2 2 0 0 0-1.6 2v26.1a2.05 2.05 0 0 0 2.2 1.9 3 3 0 0 1 2.8 3v14.2a3 3 0 0 1-3 2.8h-14.3a3 3 0 0 1-2.7-3v-14.3a3.1 3.1 0 0 1 3.3-2.8 2 2 0 0 0 1.7-1.9v-26.2a2 2 0 0 0-2-1.8h-68l1.2 1.8a25 25 0 0 1 3.6 10.7 2.5 2.5 0 0 0-2.3 2.5 2.5 2.5 0 0 0 2.3 2.5 25 25 0 0 1-22.3 22.3 2.5 2.5 0 0 0-2.5-2.3 2.5 2.5 0 0 0-2.5 2.3 24 24 0 0 1-15.4-7.5 10 10 0 0 1-2.1-6.2v-8.1h.2a2.5 2.5 0 0 0 2.3-2.6 2.5 2.5 0 0 0-2.5-2.4v-50a5 5 0 0 1 5-4.5l2.9-.1a5 5 0 0 0 4.6-4.9l-.1-20.5a5 5 0 0 0-4.9-4.5l-3-.1a5 5 0 0 1-4.5-4.9v-30.5a5 5 0 0 1 1.4-3.1z"/>
<circle cx="111.8" cy="20.6" r="1.5"/>
<circle cx="141.8" cy="20.6" r="1.5"/>
<circle cx="111.8" cy="50.6" r="1.5"/>
<circle cx="141.8" cy="50.6" r="1.5"/>
<circle cx="111.8" cy="90.6" r="1.5"/>
<circle cx="226.8" cy="90.6" r="1.5"/>
<circle cx="264.8" cy="99.3" r="1.5"/>
<circle cx="278.8" cy="99.3" r="1.5"/>
<circle cx="264.8" cy="113.3" r="1.5"/>
<circle cx="278.8" cy="113.3" r="1.5"/>
<circle cx="226.8" cy="122.1" r="1.5"/>
<circle cx="214.8" cy="160.1" r="1.5"/>
<circle cx="214.8" cy="174.1" r="1.5"/>
<circle cx="228.8" cy="160.1" r="1.5"/>
<circle cx="228.8" cy="174.1" r="1.5"/>
</g>
<text font-size="2.8" fill="#000080" x="178" y="190.9">Title:</text>
<g font-size="2.1" fill="#626262">
<text x="168.7" y="91.6">AI-driven</text>
<text x="168.7" y="94">Food</text>
<text x="175.8" y="94">Delivery</text>
<text x="181.1" y="91.6">LoRa-enabled</text>
<text x="186.4" y="94">System</text>
<text x="198.9" y="91.6">Kiosk</text>
</g>
<g font-size="2.1" fill="#000080">
<text x="178" y="169">Board2Pdf:</text>
<text x="191.7" y="169">Colored</text>
<text x="201.5" y="169">BOT -</text>
<text x="210.2" y="169">Page</text>
<text x="217" y="169">1/6</text>
<text x="178" y="184">Sheet:</text>
<text x="186.2" y="184">Colored</text>
<text x="196.1" y="184">BOT</text>
<text x="178" y="186.7">File:</text>
<text x="184.1" y="186.7">ai_driven_lora_kiosk_food_delivery_system.kicad_pcb</text>
<text x="178" y="196.9">KiCad</text>
<text x="178" y="194.1">Size:</text>
<text x="184.7" y="194.1">A4</text>
<text x="185.7" y="196.9">E.D.A.</text>
<text x="193.3" y="196.9">8.0.2</text>
<text x="200" y="194.1">Date:</text>
<text x="263" y="194.3">Rev:</text>
<text x="263" y="196.9">Id:</text>
<text x="267.1" y="196.9">1/1</text>
</g>
<g font-size="1.8" fill="#000080">
<text x="35" y="11.9">1</text>
<text x="85" y="11.9">2</text>
<text x="135" y="11.9">3</text>
<text x="185" y="11.9">4</text>
<text x="235" y="11.9">5</text>
<text x="285" y="11.9">6</text>
<text x="10.3" y="35.9">A</text>
<text x="285.4" y="35.9">A</text>
<text x="10.3" y="85.9">B</text>
<text x="285.3" y="85.9">B</text>
<text x="10.3" y="135.9">C</text>
<text x="285.3" y="135.9">C</text>
<text x="10.3" y="185.9">D</text>
<text x="285.3" y="185.9">D</text>
<text x="35" y="199.9">1</text>
<text x="85" y="199.9">2</text>
<text x="135" y="199.9">3</text>
<text x="185" y="199.9">4</text>
<text x="235" y="199.9">5</text>
<text x="285" y="199.9">6</text>
</g>
<g font-size="1.4" fill="#626262">
<text x="119.3" y="26.5" transform="rotate(-90 119.3 26.5)">D0</text>
<text x="131.9" y="47.3" transform="rotate(-180 131.9 47.3)">Nicla_Vision1</text>
<text x="264.5" y="108" transform="rotate(-90 264.5 108)">SW2</text>
<text x="134" y="109.4" transform="rotate(90 134 109.4)">DR3</text>
<text x="160.9" y="109.7" transform="rotate(90 160.9 109.7)">DR2</text>
<text x="187.8" y="109.9" transform="rotate(90 187.8 109.9)">DR1</text>
<text x="119.8" y="123.9">Motor3</text>
<text x="146.8" y="124.2">Motor2</text>
<text x="173.7" y="123.9">Motor1</text>
<text x="116.8" y="134.8">J_12V_2</text>
<text x="131" y="134.8">J_5V_2</text>
<text x="125.3" y="147.6" transform="rotate(90 125.3 147.6)">J_12V_1</text>
<text x="139.1" y="148.1" transform="rotate(90 139.1 148.1)">J_5V_1</text>
<text x="220.2" y="160">SW1</text>
</g>
<g font-size="1.2" fill="#626262">
<text x="211.1" y="90.2">(D)</text>
<text x="211.2" y="94.3">C4</text>
<text x="200.1" y="101.2">(C)</text>
<text x="222.3" y="101.2">(A)</text>
<text x="200.2" y="105.5">C3</text>
<text x="222.4" y="105.8">C1</text>
<text x="211.1" y="112.1">(B)</text>
<text x="211.2" y="116.7">C2</text>
</g>
</svg>
